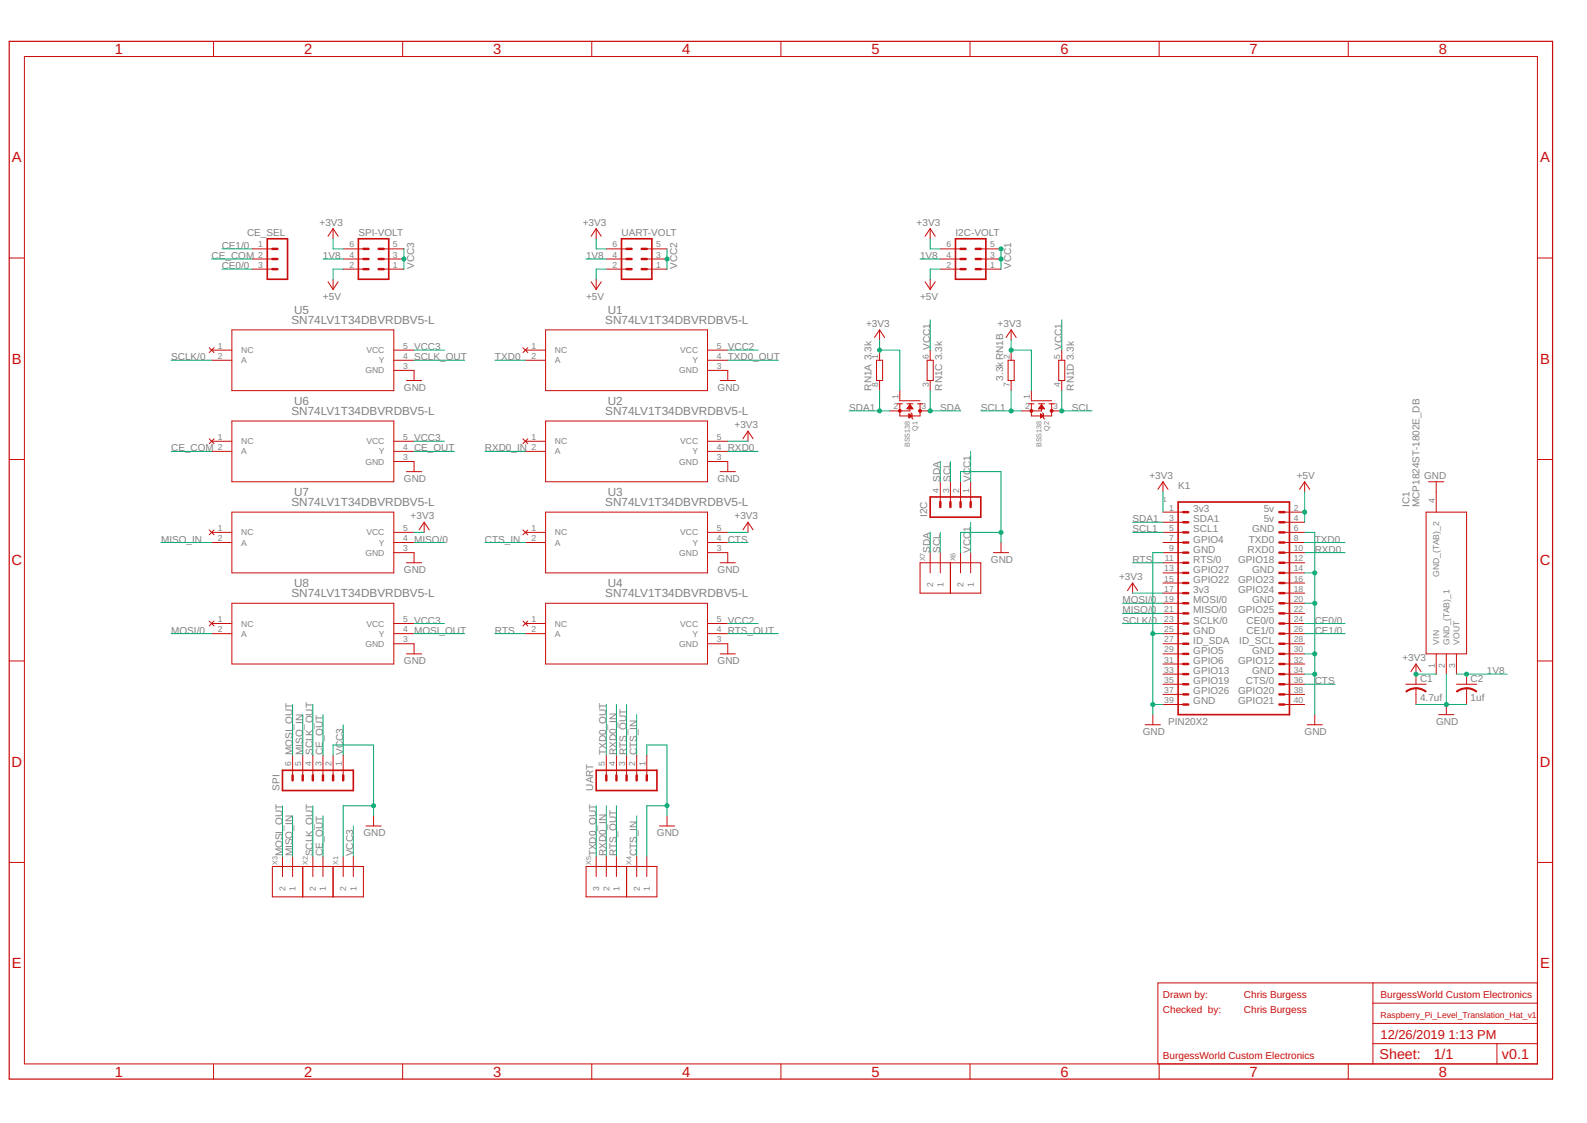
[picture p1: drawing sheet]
<svg xmlns="http://www.w3.org/2000/svg" width="1414mm" height="1000mm" viewBox="0 0 1414 1000" stroke-linecap="round" stroke-linejoin="round" font-family="sans-serif">
<g fill="none" stroke="#c90d0c" stroke-width=".89">
<path d="M190 37v13M359 37v13M527 37v13M696 37v13M864 37v13M1033 37v13M1201 37v13M22 50h1348v898h-1348zM297 204v9M531 204v9M829 204v9M8 230h14"/>
<path d="M225 240h18M225 231h18M225 222h18M306 240h18M306 231h18M306 222h18M342 240h18M342 231h18M342 222h18M540 240h18M540 231h18M540 222h18"/>
<path d="M576 240h18M576 231h18M576 222h18M838 240h18M838 231h18M838 222h18M874 240h18M874 231h18M874 222h18M1370 230h13M297 249v9M531 249v9"/>
<path d="M829 249v9M207 294h144v54h-144zM486 294h144v54h-144zM784 294v9M901 294v9M186 310l5 4M189 312h18M191 310l-5 4M351 312h18M466 310l4 4M468 312h18M470 310l-4 4"/>
<path d="M630 312h18M784 312v9M829 312v9M901 312v9M946 312v9M189 321h18M351 321h18M351 330h18v9M468 321h18M630 321h18M630 330h18v9M784 339v9"/>
<path d="M829 339v9M901 339v9M946 339v9M802 348v9M802 360v10h18v-10M811 360v6h-18M919 360v10h18v-10M919 348v9M928 360v6h-18M207 375h144v54h-144zM486 375h144v54h-144zM808 364h5"/>
<path d="M809 363h4M809 363h3M809 362h3M810 369l3 1-3 2zM810 372h.1M810 371h1M810 371h2M810 370h2M810 369h1M810 369h.1M810 362h2M810 361h1"/>
<path d="M811 361h.1M811 361l2 3h-5zM812 368l1 1v3v1M820 366h9M926 364h4M926 363h4M927 362h2M927 372h1M927 371h1M927 371h2M927 370h3M927 370h2"/>
<path d="M927 369h1M927 369h.1M927 369l3 1-3 2zM927 361h1M928 361h.1M928 361l3 3h-6zM929 368l1 1v3l1 1M937 366h9M186 391l5 4M189 393h18M191 391l-5 4M351 393h18"/>
<path d="M466 391l4 4M468 393h18M470 391l-4 4M630 393h18M666 384v9M8 409h14M189 402h18M351 402h18M351 411h18v9M468 402h18M630 402h18M630 411h18v9"/>
<path d="M1370 409h13M838 429v18M847 429v18M856 429v18M865 429v18M1036 429v9M1162 429v9M1280 429v27M207 456h144v54h-144zM486 456h144v54h-144zM1036 456h18M1144 456h18"/>
<path d="M186 472l5 4M189 474h18M191 472l-5 4M351 474h18M378 465v9M466 472l4 4M468 474h18M470 472l-4 4M630 474h18M666 465v9M1036 465h18M1036 474h18"/>
<path d="M1144 465h18M1144 474h18M189 483h18M351 483h18M351 492h18v9M468 483h18M630 483h18M630 492h18v9M829 492v18M838 492v18M856 492v18M865 492v18"/>
<path d="M892 483v9M1036 483h18M1036 492h18M1144 483h18M1144 492h18M1009 519v9M1036 501h18M1036 510h18M1036 519h18M1144 501h18M1144 510h18M1144 519h18"/>
<path d="M207 537h144v54h-144zM486 537h144v54h-144zM1036 528h18M1036 537h18M1144 528h18M1144 537h18M186 553l5 4M189 555h18M191 553l-5 4M351 555h18M466 553l4 4M468 555h18"/>
<path d="M470 553l-4 4M630 555h18M1036 546h18M1036 555h18M1144 546h18M1144 555h18M189 564h18M351 564h18M351 573h18v9M468 564h18M630 564h18M630 573h18v9"/>
<path d="M1036 564h18M1036 573h18M1144 564h18M1144 573h18M8 589h14M1036 582h18M1036 591h18M1144 582h18M1144 591h18M1262 591v18M1280 582v18M1289 582v18"/>
<path d="M1298 582v18M1370 589h13M1036 600h18M1036 609h18M1036 618h18M1144 600h18M1144 609h18M1144 618h18M1262 613v14M1307 600v9M1307 613v14M1027 636v9"/>
<path d="M1036 627h18M1144 627h18M1171 636v9M1289 627v9M261 672v19M270 672v19M279 672v19M288 672v19M297 672v19M306 672v19M540 672v19M549 672v19"/>
<path d="M558 672v19M567 672v19M576 672v19M333 727v9M594 727v9M8 768h14M252 763v18M261 763v18M279 763v18M288 763v18M306 763v18M315 763v18"/>
<path d="M531 763v18M540 763v18M549 763v18M567 763v18M576 763v18M1370 768h13M1223 875v73M1370 875h-338v73M1223 893h147M1223 911h147M1223 929h147M1334 929v19"/>
<path d="M190 948v13M359 948v13M527 948v13M696 948v13M864 948v13M1033 948v13M1201 948v13"/>
</g>
<path d="M8 37h1375v924h-1375z" fill="none" stroke="#c90d0c" stroke-width="1.1"/>
<g fill="none" stroke="#c90d0c" stroke-width=".91">
<path d="M292 210l5-6 4 6M527 210l4-6 5 6M824 210l5-6 4 6M292 251l5 7 4-7M527 251l4 7 5-7M824 251l5 7 4-7M779 301l5-7 4 7M896 301l5-7 4 7M362 339h14M642 339h13M781 321h5v18h-5zM826 321h5v18h-5z"/>
<path d="M898 321h6v18h-6zM943 321h6v18h-6zM799 360h5M802 357h18M808 360h5M817 360h5M917 360h4M919 357h18M925 360h6M935 360h4M662 391l4-7 5 7M362 420h14"/>
<path d="M642 420h13M1032 436l4-7 5 7M1158 436l4-7 5 7M1273 429h13M1271 456h36v126h-36zM373 472l5-7 4 7M662 472l4-7 5 7M885 492h14M362 501h14M642 501h13M820 501h54v27h-54zM847 501v27"/>
<path d="M1005 526l4-7 5 7M362 582h14M642 582h13M1257 598l5-7 4 7M1253 609h18M1298 609h18M1282 636h13M1020 645h14M1165 645h13M326 736h14M588 736h13M243 772h81v27h-81z"/>
<path d="M270 772v27M297 772v27M522 772h63v27h-63zM558 772v27"/>
</g>
<path d="M238 213h18v36h-18zM319 213h27v36h-27zM554 213h27v36h-27zM851 213h27v36h-27zM829 443h45v18h-45zM1050 447h99v189h-99zM252 686h63v18h-63zM531 686h54v18h-54z" fill="none" stroke="#c90d0c" stroke-width="1.5"/>
<g fill="none" stroke="#c90d0c" stroke-width="2.2">
<path d="M243 222h4M243 231h4M243 240h4M324 222h4M324 231h4M324 240h4M337 222h5M337 231h5M337 240h5M558 222h5M558 231h5M558 240h5"/>
<path d="M572 222h4M572 231h4M572 240h4M856 222h4M856 231h4M856 240h4M869 222h5M869 231h5M869 240h5M838 447v5M847 447v5M856 447v5"/>
<path d="M865 447v5M1054 456h5M1140 456h4M1054 474h5M1054 465h5M1140 474h4M1140 465h4M1054 492h5M1054 483h5M1140 492h4M1140 483h4M1054 519h5"/>
<path d="M1054 510h5M1054 501h5M1140 519h4M1140 510h4M1140 501h4M1054 537h5M1054 528h5M1140 537h4M1140 528h4M1054 555h5M1054 546h5M1140 555h4"/>
<path d="M1140 546h4M1054 564h5M1054 573h5M1140 564h4M1140 573h4M1054 582h5M1054 591h5M1140 582h4M1140 591h4M1054 600h5M1054 609h5M1054 618h5"/>
<path d="M1140 600h4M1140 609h4M1140 618h4M1054 627h5M1140 627h4M261 691v4M270 691v4M279 691v4M288 691v4M297 691v4M306 691v4M540 691v4"/>
<path d="M549 691v4M558 691v4M567 691v4M576 691v4"/>
</g>
<g fill="#c90d0c" stroke="#c90d0c" stroke-width=".89">
<path d="M1262 612l4 1 5 3h-1l-4-2-4-1z" fill-rule="evenodd"/>
<path d="M1253 616l4-3h5l-5 1-4 2z" fill-rule="evenodd"/>
<path d="M1307 612l4 1 5 3h-1l-4-2-4-1z" fill-rule="evenodd"/>
<path d="M1298 616l4-3h5l-5 1-4 2z" fill-rule="evenodd"/>
<circle cx="802" cy="366" r="1.3"/>
<circle cx="820" cy="366" r="1.3"/>
<circle cx="919" cy="366" r="1.3"/>
<circle cx="937" cy="366" r="1.3"/>
</g>
<g fill="none" stroke="#0dab76" stroke-width=".89">
<path d="M297 213v9h9M531 213v9h9M829 213v9h9M189 231h36M198 222h27M198 240h27M288 231h18M306 240h-9v9M360 222v18M522 231h18M540 240h-9v9M594 222v18"/>
<path d="M820 231h18M838 240h-9v9M892 222v18M829 285v27M946 285v27M369 312h27M648 312h27M784 303v9h18v36M901 303v9h18v36M152 321h37M369 321h45M441 321h27"/>
<path d="M648 321h45M784 348v18M829 348v18h27M901 348v18M946 348v18h27M757 366h36M874 366h36M369 393h27M648 393h18M152 402h37M369 402h36M432 402h36"/>
<path d="M648 402h27M838 411v18M847 411v18M865 402v27M856 429v-9h36v63M1036 438v18M1162 438v27M369 474h9M648 474h18M829 474v18M838 474v18M865 465v27"/>
<path d="M892 474h-36v18M1009 474h27M1009 465h27M1162 474h9v162M143 483h46M369 483h27M432 483h36M648 483h18M1036 492h-9v144M1162 492h36M1162 483h36M1009 501h27"/>
<path d="M1162 510h9M1000 537h36M1009 528h27M1162 537h9M369 555h27M648 555h27M1000 555h36M1000 546h36M1162 555h36M152 564h37M369 564h45M441 564h27"/>
<path d="M648 564h45M1027 564h9M1162 564h36M1162 582h9M1162 600h9M1162 609h27M1262 600h18M1289 600v27M1298 600h45M261 627v45M270 636v36M279 627v45"/>
<path d="M288 636v36M540 627v45M549 627v45M558 627v45M567 636v36M1027 627h9M1262 627h45M306 645v27M297 672v-9h36v64M576 672v-9h18v64M252 718v45M279 718v45"/>
<path d="M333 718h-27v45M531 718v45M540 718v45M549 718v45M594 718h-18v45M261 727v36M288 727v36M315 736v27M567 727v36"/>
</g>
<g fill="#0dab76" stroke="#0dab76" stroke-width=".89">
<circle cx="1307" cy="600" r="1.8"/>
<circle cx="1289" cy="627" r="1.8"/>
<circle cx="1027" cy="564" r="1.8"/>
<circle cx="1027" cy="627" r="1.8"/>
<circle cx="892" cy="474" r="1.8"/>
<circle cx="333" cy="718" r="1.8"/>
<circle cx="594" cy="718" r="1.8"/>
<circle cx="1171" cy="510" r="1.8"/>
<circle cx="1171" cy="537" r="1.8"/>
<circle cx="1171" cy="582" r="1.8"/>
<circle cx="1171" cy="600" r="1.8"/>
<circle cx="1262" cy="600" r="1.8"/>
<circle cx="784" cy="312" r="1.8"/>
<circle cx="901" cy="312" r="1.8"/>
<circle cx="1162" cy="456" r="1.8"/>
<circle cx="784" cy="366" r="1.8"/>
<circle cx="901" cy="366" r="1.8"/>
<circle cx="829" cy="366" r="1.8"/>
<circle cx="946" cy="366" r="1.8"/>
<circle cx="892" cy="231" r="1.8"/>
<circle cx="892" cy="222" r="1.8"/>
<circle cx="594" cy="231" r="1.8"/>
<circle cx="360" cy="231" r="1.8"/>
</g>
<g font-size="13.1" fill="#c90d0c">
<text x="102" y="48">1</text>
<text x="271" y="48">2</text>
<text x="439" y="48">3</text>
<text x="608" y="48">4</text>
<text x="776" y="48">5</text>
<text x="945" y="48">6</text>
<text x="1113" y="48">7</text>
<text x="1282" y="48">8</text>
<text x="11" y="145">A</text>
<text x="1372" y="145">A</text>
<text x="11" y="324">B</text>
<text x="1372" y="324">B</text>
<text x="10" y="504">C</text>
<text x="1372" y="504">C</text>
<text x="10" y="683">D</text>
<text x="1372" y="683">D</text>
<text x="11" y="862">E</text>
<text x="1372" y="862">E</text>
<text x="102" y="959">1</text>
<text x="271" y="959">2</text>
<text x="439" y="959">3</text>
<text x="608" y="959">4</text>
<text x="776" y="959">5</text>
<text x="945" y="959">6</text>
<text x="1113" y="959">7</text>
<text x="1282" y="959">8</text>
</g>
<g font-size="12.7" fill="#c90d0c">
<text x="1229" y="943">Sheet:</text>
<text x="1277" y="943">1/1</text>
<text x="1338" y="943">v0.1</text>
</g>
<g font-size="11.5" fill="#c90d0c">
<text x="1230" y="925">12/26/2019</text>
<text x="1291" y="925">1:13 PM</text>
</g>
<g font-size="10.5" fill="#808080">
<text x="262" y="279">U5</text>
<text x="541" y="279">U1</text>
<text x="260" y="288">SN74LV1T34DBVRDBV5-L</text>
<text x="539" y="288">SN74LV1T34DBVRDBV5-L</text>
<text x="262" y="361">U6</text>
<text x="541" y="361">U2</text>
<text x="260" y="370">SN74LV1T34DBVRDBV5-L</text>
<text x="539" y="370">SN74LV1T34DBVRDBV5-L</text>
<text x="262" y="442">U7</text>
<text x="541" y="442">U3</text>
<text x="260" y="451">SN74LV1T34DBVRDBV5-L</text>
<text x="539" y="451">SN74LV1T34DBVRDBV5-L</text>
<text x="262" y="523">U8</text>
<text x="541" y="523">U4</text>
<text x="260" y="532">SN74LV1T34DBVRDBV5-L</text>
<text x="539" y="532">SN74LV1T34DBVRDBV5-L</text>
</g>
<g font-size="8.9" fill="#808080">
<text x="285" y="201">+3V3</text>
<text x="519" y="201">+3V3</text>
<text x="817" y="201">+3V3</text>
<text x="220" y="210">CE_SEL</text>
<text x="319" y="210">SPI-VOLT</text>
<text x="554" y="210">UART-VOLT</text>
<text x="851" y="210">I2C-VOLT</text>
<text x="198" y="222">CE1/0</text>
<text x="189" y="231">CE_COM</text>
<text x="288" y="231">1V8</text>
<text x="522" y="231">1V8</text>
<text x="820" y="231">1V8</text>
<text x="198" y="240">CE0/0</text>
<text x="369" y="240" transform="rotate(-90 369 240)">VCC3</text>
<text x="603" y="240" transform="rotate(-90 603 240)">VCC2</text>
<text x="901" y="240" transform="rotate(-90 901 240)">VCC1</text>
<text x="288" y="267">+5V</text>
<text x="522" y="267">+5V</text>
<text x="820" y="267">+5V</text>
<text x="772" y="291">+3V3</text>
<text x="889" y="291">+3V3</text>
<text x="369" y="312">VCC3</text>
<text x="648" y="312">VCC2</text>
<text x="829" y="312" transform="rotate(-90 829 312)">VCC1</text>
<text x="946" y="312" transform="rotate(-90 946 312)">VCC1</text>
<text x="152" y="321">SCLK/0</text>
<text x="369" y="321">SCLK_OUT</text>
<text x="441" y="321">TXD0</text>
<text x="648" y="321">TXD0_OUT</text>
<text x="894" y="339" transform="rotate(-90 894 339)">3.3kRN1B</text>
<text x="360" y="348">GND</text>
<text x="639" y="348">GND</text>
<text x="776" y="348" transform="rotate(-90 776 348)">RN1A 3.3k</text>
<text x="840" y="348" transform="rotate(-90 840 348)">RN1C 3.3k</text>
<text x="957" y="348" transform="rotate(-90 957 348)">RN1D 3.3k</text>
<text x="757" y="366">SDA1</text>
<text x="838" y="366">SDA</text>
<text x="874" y="366">SCL1</text>
<text x="955" y="366">SCL</text>
<text x="654" y="381">+3V3</text>
<text x="369" y="393">VCC3</text>
<text x="152" y="402">CE_COM</text>
<text x="369" y="402">CE_OUT</text>
<text x="432" y="402">RXD0_IN</text>
<text x="648" y="402">RXD0</text>
<text x="360" y="429">GND</text>
<text x="639" y="429">GND</text>
<text x="838" y="429" transform="rotate(-90 838 429)">SDA</text>
<text x="847" y="429" transform="rotate(-90 847 429)">SCL</text>
<text x="865" y="429" transform="rotate(-90 865 429)">VCC1</text>
<text x="1024" y="426">+3V3</text>
<text x="1155" y="426">+5V</text>
<text x="1269" y="426">GND</text>
<text x="1050" y="435">K1</text>
<text x="1256" y="452" transform="rotate(-90 1256 452)">IC1</text>
<text x="1265" y="452" transform="rotate(-90 1265 452)">MCP1824ST-1802E_DB</text>
<text x="826" y="461" transform="rotate(-90 826 461)">I2C</text>
<text x="1063" y="456">3v3</text>
<text x="1126" y="456">5v</text>
<text x="366" y="462">+3V3</text>
<text x="654" y="462">+3V3</text>
<text x="1009" y="465">SDA1</text>
<text x="1063" y="465">SDA1</text>
<text x="1126" y="465">5v</text>
<text x="865" y="473" transform="rotate(-90 865 473)">1</text>
<text x="1009" y="474">SCL1</text>
<text x="1063" y="474">SCL1</text>
<text x="1116" y="474">GND</text>
<text x="143" y="483">MISO_IN</text>
<text x="369" y="483">MISO/0</text>
<text x="432" y="483">CTS_IN</text>
<text x="648" y="483">CTS</text>
<text x="1063" y="483">GPIO4</text>
<text x="1113" y="483">TXD0</text>
<text x="1171" y="483">TXD0</text>
<text x="829" y="492" transform="rotate(-90 829 492)">SDA</text>
<text x="838" y="492" transform="rotate(-90 838 492)">SCL</text>
<text x="865" y="492" transform="rotate(-90 865 492)">VCC</text>
<text x="1063" y="492">GND</text>
<text x="1112" y="492">RXD0</text>
<text x="1171" y="492">RXD0</text>
<text x="883" y="501">GND</text>
<text x="1009" y="501">RTS</text>
<text x="1063" y="501">RTS/0</text>
<text x="1103" y="501">GPIO18</text>
<text x="360" y="510">GND</text>
<text x="639" y="510">GND</text>
<text x="1063" y="510">GPIO27</text>
<text x="1116" y="510">GND</text>
<text x="997" y="517">+3V3</text>
<text x="1063" y="519">GPIO22</text>
<text x="1103" y="519">GPIO23</text>
<text x="1063" y="528">3v3</text>
<text x="1103" y="528">GPIO24</text>
<text x="1000" y="537">MOSI/0</text>
<text x="1063" y="537">MOSI/0</text>
<text x="1116" y="537">GND</text>
<text x="1000" y="546">MISO/0</text>
<text x="1063" y="546">MISO/0</text>
<text x="1103" y="546">GPIO25</text>
<text x="369" y="555">VCC3</text>
<text x="648" y="555">VCC2</text>
<text x="1000" y="555">SCLK/0</text>
<text x="1063" y="555">SCLK/0</text>
<text x="1111" y="555">CE0/0</text>
<text x="1171" y="555">CE0/0</text>
<text x="152" y="564">MOSI/0</text>
<text x="369" y="564">MOSI_OUT</text>
<text x="441" y="564">RTS</text>
<text x="648" y="564">RTS_OUT</text>
<text x="1063" y="564">GND</text>
<text x="1111" y="564">CE1/0</text>
<text x="1171" y="564">CE1/0</text>
<text x="1063" y="573">ID_SDA</text>
<text x="1104" y="573">ID_SCL</text>
<text x="1063" y="582">GPIO5</text>
<text x="1116" y="582">GND</text>
<text x="360" y="591">GND</text>
<text x="639" y="591">GND</text>
<text x="1063" y="591">GPIO6</text>
<text x="1103" y="591">GPIO12</text>
<text x="1250" y="589">+3V3</text>
<text x="1063" y="600">GPIO13</text>
<text x="1116" y="600">GND</text>
<text x="1325" y="600">1V8</text>
<text x="1063" y="609">GPIO19</text>
<text x="1110" y="609">CTS/0</text>
<text x="1171" y="609">CTS</text>
<text x="1265" y="607">C1</text>
<text x="1310" y="607">C2</text>
<text x="1063" y="618">GPIO26</text>
<text x="1103" y="618">GPIO20</text>
<text x="1063" y="627">GND</text>
<text x="1103" y="627">GPIO21</text>
<text x="1265" y="624">4.7uf</text>
<text x="1310" y="624">1uf</text>
<text x="1041" y="645">PIN20X2</text>
<text x="1280" y="645">GND</text>
<text x="1018" y="654">GND</text>
<text x="1162" y="654">GND</text>
<text x="261" y="672" transform="rotate(-90 261 672)">MOSI_OUT</text>
<text x="270" y="672" transform="rotate(-90 270 672)">MISO_IN</text>
<text x="279" y="672" transform="rotate(-90 279 672)">SCLK_OUT</text>
<text x="288" y="672" transform="rotate(-90 288 672)">CE_OUT</text>
<text x="306" y="672" transform="rotate(-90 306 672)">VCC3</text>
<text x="540" y="672" transform="rotate(-90 540 672)">TXD0_OUT</text>
<text x="549" y="672" transform="rotate(-90 549 672)">RXD0_IN</text>
<text x="558" y="672" transform="rotate(-90 558 672)">RTS_OUT</text>
<text x="567" y="672" transform="rotate(-90 567 672)">CTS_IN</text>
<text x="249" y="704" transform="rotate(-90 249 704)">SPI</text>
<text x="528" y="704" transform="rotate(-90 528 704)">UART</text>
<text x="324" y="745">GND</text>
<text x="585" y="745">GND</text>
<text x="252" y="763" transform="rotate(-90 252 763)">MOSI_OUT</text>
<text x="261" y="763" transform="rotate(-90 261 763)">MISO_IN</text>
<text x="279" y="763" transform="rotate(-90 279 763)">SCLK_OUT</text>
<text x="288" y="763" transform="rotate(-90 288 763)">CE_OUT</text>
<text x="315" y="763" transform="rotate(-90 315 763)">VCC3</text>
<text x="531" y="763" transform="rotate(-90 531 763)">TXD0_OUT</text>
<text x="540" y="763" transform="rotate(-90 540 763)">RXD0_IN</text>
<text x="549" y="763" transform="rotate(-90 549 763)">RTS_OUT</text>
<text x="567" y="763" transform="rotate(-90 567 763)">CTS_IN</text>
</g>
<g font-size="8.9" fill="#c90d0c">
<text x="1036" y="889">Drawn by:</text>
<text x="1108" y="889">Chris Burgess</text>
<text x="1230" y="889">BurgessWorld Custom Electronics</text>
<text x="1036" y="902">Checked by:</text>
<text x="1108" y="902">Chris Burgess</text>
<text x="1036" y="943">BurgessWorld Custom Electronics</text>
</g>
<g font-size="7.6" fill="#808080">
<text x="230" y="220">1</text>
<text x="311" y="220">6</text>
<text x="350" y="220">5</text>
<text x="546" y="220">6</text>
<text x="585" y="220">5</text>
<text x="843" y="220">6</text>
<text x="882" y="220">5</text>
<text x="230" y="229">2</text>
<text x="311" y="229">4</text>
<text x="350" y="229">3</text>
<text x="546" y="229">4</text>
<text x="585" y="229">3</text>
<text x="843" y="229">4</text>
<text x="882" y="229">3</text>
<text x="230" y="238">3</text>
<text x="311" y="238">2</text>
<text x="350" y="238">1</text>
<text x="546" y="238">2</text>
<text x="585" y="238">1</text>
<text x="843" y="238">2</text>
<text x="882" y="238">1</text>
<text x="194" y="311">1</text>
<text x="359" y="311">5</text>
<text x="474" y="311">1</text>
<text x="639" y="311">5</text>
<text x="215" y="315">NC</text>
<text x="326" y="315">VCC</text>
<text x="494" y="315">NC</text>
<text x="606" y="315">VCC</text>
<text x="194" y="320">2</text>
<text x="215" y="324">A</text>
<text x="337" y="324">Y</text>
<text x="359" y="320">4</text>
<text x="474" y="320">2</text>
<text x="494" y="324">A</text>
<text x="617" y="324">Y</text>
<text x="639" y="320">4</text>
<text x="782" y="320" transform="rotate(-90 782 320)">1</text>
<text x="827" y="320" transform="rotate(-90 827 320)">6</text>
<text x="900" y="320" transform="rotate(-90 900 320)">2</text>
<text x="945" y="320" transform="rotate(-90 945 320)">5</text>
<text x="359" y="329">3</text>
<text x="639" y="329">3</text>
<text x="326" y="333">GND</text>
<text x="605" y="333">GND</text>
<text x="782" y="344" transform="rotate(-90 782 344)">8</text>
<text x="827" y="344" transform="rotate(-90 827 344)">3</text>
<text x="900" y="344" transform="rotate(-90 900 344)">7</text>
<text x="945" y="344" transform="rotate(-90 945 344)">4</text>
<text x="800" y="356" transform="rotate(-90 800 356)">1</text>
<text x="918" y="356" transform="rotate(-90 918 356)">1</text>
<text x="796" y="365">2</text>
<text x="821" y="365">3</text>
<text x="913" y="365">2</text>
<text x="938" y="365">3</text>
<text x="194" y="392">1</text>
<text x="215" y="396">NC</text>
<text x="326" y="396">VCC</text>
<text x="359" y="392">5</text>
<text x="474" y="392">1</text>
<text x="494" y="396">NC</text>
<text x="606" y="396">VCC</text>
<text x="639" y="392">5</text>
<text x="194" y="401">2</text>
<text x="359" y="401">4</text>
<text x="474" y="401">2</text>
<text x="639" y="401">4</text>
<text x="215" y="405">A</text>
<text x="337" y="405">Y</text>
<text x="494" y="405">A</text>
<text x="617" y="405">Y</text>
<text x="326" y="414">GND</text>
<text x="359" y="410">3</text>
<text x="605" y="414">GND</text>
<text x="639" y="410">3</text>
<text x="836" y="439" transform="rotate(-90 836 439)">4</text>
<text x="846" y="439" transform="rotate(-90 846 439)">3</text>
<text x="855" y="439" transform="rotate(-90 855 439)">2</text>
<text x="864" y="439" transform="rotate(-90 864 439)">1</text>
<text x="1278" y="448" transform="rotate(-90 1278 448)">4</text>
<text x="1042" y="455">1</text>
<text x="1153" y="455">2</text>
<text x="1042" y="464">3</text>
<text x="1153" y="464">4</text>
<text x="194" y="473">1</text>
<text x="359" y="473">5</text>
<text x="474" y="473">1</text>
<text x="639" y="473">5</text>
<text x="1042" y="473">5</text>
<text x="1153" y="473">6</text>
<text x="215" y="477">NC</text>
<text x="326" y="477">VCC</text>
<text x="494" y="477">NC</text>
<text x="606" y="477">VCC</text>
<text x="194" y="482">2</text>
<text x="215" y="486">A</text>
<text x="337" y="486">Y</text>
<text x="359" y="482">4</text>
<text x="474" y="482">2</text>
<text x="494" y="486">A</text>
<text x="617" y="486">Y</text>
<text x="639" y="482">4</text>
<text x="1042" y="482">7</text>
<text x="1153" y="482">8</text>
<text x="359" y="491">3</text>
<text x="639" y="491">3</text>
<text x="1042" y="491">9</text>
<text x="1153" y="491">10</text>
<text x="326" y="495">GND</text>
<text x="605" y="495">GND</text>
<text x="1038" y="500">11</text>
<text x="1153" y="500">12</text>
<text x="1037" y="509">13</text>
<text x="1153" y="509">14</text>
<text x="1282" y="514" transform="rotate(-90 1282 514)">GND_(TAB)_2</text>
<text x="1037" y="518">15</text>
<text x="1153" y="518">16</text>
<text x="831" y="523" transform="rotate(-90 831 523)">2</text>
<text x="840" y="523" transform="rotate(-90 840 523)">1</text>
<text x="859" y="523" transform="rotate(-90 859 523)">2</text>
<text x="868" y="523" transform="rotate(-90 868 523)">1</text>
<text x="1037" y="527">17</text>
<text x="1153" y="527">18</text>
<text x="1037" y="536">19</text>
<text x="1153" y="536">20</text>
<text x="1037" y="545">21</text>
<text x="1153" y="545">22</text>
<text x="194" y="554">1</text>
<text x="215" y="558">NC</text>
<text x="326" y="558">VCC</text>
<text x="359" y="554">5</text>
<text x="474" y="554">1</text>
<text x="494" y="558">NC</text>
<text x="606" y="558">VCC</text>
<text x="639" y="554">5</text>
<text x="1037" y="554">23</text>
<text x="1153" y="554">24</text>
<text x="194" y="563">2</text>
<text x="359" y="563">4</text>
<text x="474" y="563">2</text>
<text x="639" y="563">4</text>
<text x="1037" y="563">25</text>
<text x="1153" y="563">26</text>
<text x="215" y="567">A</text>
<text x="337" y="567">Y</text>
<text x="494" y="567">A</text>
<text x="617" y="567">Y</text>
<text x="359" y="572">3</text>
<text x="639" y="572">3</text>
<text x="1037" y="572">27</text>
<text x="1153" y="572">28</text>
<text x="1282" y="574" transform="rotate(-90 1282 574)">VIN</text>
<text x="1291" y="574" transform="rotate(-90 1291 574)">GND_(TAB)_1</text>
<text x="1300" y="574" transform="rotate(-90 1300 574)">VOUT</text>
<text x="326" y="576">GND</text>
<text x="605" y="576">GND</text>
<text x="1037" y="581">29</text>
<text x="1153" y="581">30</text>
<text x="1037" y="590">31</text>
<text x="1153" y="590">32</text>
<text x="1037" y="599">33</text>
<text x="1153" y="599">34</text>
<text x="1278" y="595" transform="rotate(-90 1278 595)">1</text>
<text x="1287" y="595" transform="rotate(-90 1287 595)">2</text>
<text x="1296" y="595" transform="rotate(-90 1296 595)">3</text>
<text x="1037" y="608">35</text>
<text x="1153" y="608">36</text>
<text x="1037" y="617">37</text>
<text x="1153" y="617">38</text>
<text x="1037" y="626">39</text>
<text x="1153" y="626">40</text>
<text x="259" y="682" transform="rotate(-90 259 682)">6</text>
<text x="268" y="682" transform="rotate(-90 268 682)">5</text>
<text x="277" y="682" transform="rotate(-90 277 682)">4</text>
<text x="286" y="682" transform="rotate(-90 286 682)">3</text>
<text x="295" y="682" transform="rotate(-90 295 682)">2</text>
<text x="305" y="682" transform="rotate(-90 305 682)">1</text>
<text x="539" y="682" transform="rotate(-90 539 682)">5</text>
<text x="548" y="682" transform="rotate(-90 548 682)">4</text>
<text x="557" y="682" transform="rotate(-90 557 682)">3</text>
<text x="566" y="682" transform="rotate(-90 566 682)">2</text>
<text x="575" y="682" transform="rotate(-90 575 682)">1</text>
<text x="254" y="793" transform="rotate(-90 254 793)">2</text>
<text x="263" y="793" transform="rotate(-90 263 793)">1</text>
<text x="281" y="793" transform="rotate(-90 281 793)">2</text>
<text x="290" y="793" transform="rotate(-90 290 793)">1</text>
<text x="308" y="793" transform="rotate(-90 308 793)">2</text>
<text x="317" y="793" transform="rotate(-90 317 793)">1</text>
<text x="534" y="793" transform="rotate(-90 534 793)">3</text>
<text x="543" y="793" transform="rotate(-90 543 793)">2</text>
<text x="552" y="793" transform="rotate(-90 552 793)">1</text>
<text x="570" y="793" transform="rotate(-90 570 793)">2</text>
<text x="579" y="793" transform="rotate(-90 579 793)">1</text>
</g>
<text font-size="7.6" fill="#c90d0c" x="1230" y="907">Raspberry_Pi_Level_Translation_Hat_v1</text>
<g font-size="6.4" fill="#808080">
<text x="817" y="383" transform="rotate(-90 817 383)">Q1</text>
<text x="935" y="383" transform="rotate(-90 935 383)">Q2</text>
<text x="811" y="398" transform="rotate(-90 811 398)">BSS138</text>
<text x="928" y="398" transform="rotate(-90 928 398)">BSS138</text>
<text x="1036" y="447">1</text>
<text x="824" y="500" transform="rotate(-90 824 500)">X7</text>
<text x="851" y="500" transform="rotate(-90 851 500)">X6</text>
<text x="247" y="770" transform="rotate(-90 247 770)">X3</text>
<text x="274" y="770" transform="rotate(-90 274 770)">X2</text>
<text x="301" y="770" transform="rotate(-90 301 770)">X1</text>
<text x="527" y="770" transform="rotate(-90 527 770)">X5</text>
<text x="563" y="770" transform="rotate(-90 563 770)">X4</text>
</g>
</svg>
